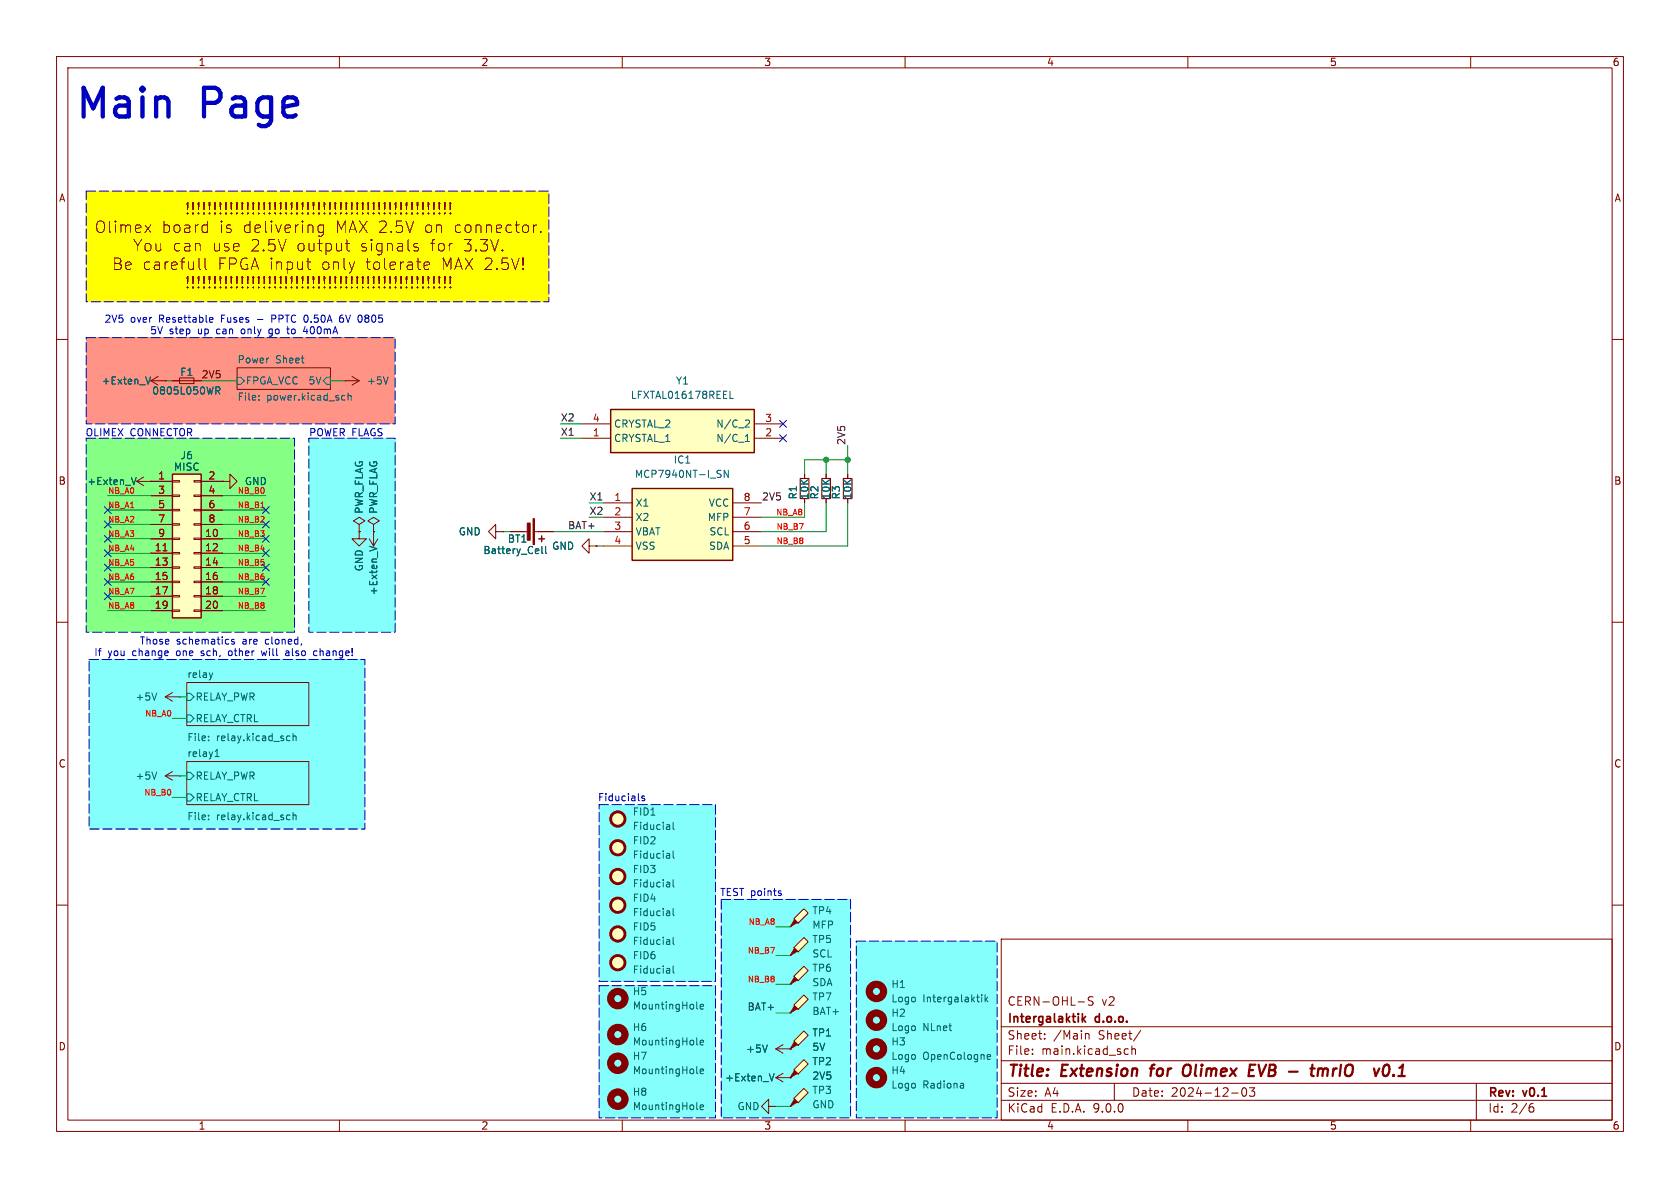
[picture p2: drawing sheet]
<svg xmlns="http://www.w3.org/2000/svg" width="297mm" height="210mm" viewBox="0 0 297 210" stroke-linecap="round" stroke-linejoin="round" font-family="sans-serif">
<g fill="none" stroke="#840000" stroke-width=".18">
<path d="M10 10h277v190h-277zM12 12h273v186h-273zM60 10v2M110 10v2M160 10v2M210 10v2M260 10v2M10 60h2M41.9 65h16.5v3.8h-16.5zM285 60h2M10 110h2M285 110h2"/>
<path d="M33 134.6h21.6v7.6h-21.6zM33 120.7h21.6v7.6h-21.6zM10 160h2M177 166h108v32h-108zM190.6 177.1h1.1M193.2 176.3l-.5-.1-.2 .1v.5l.6 .3 .1 .3-.2 .3-.6-.1M285 160h2M60 198v2M110 198v2M160 198v2M177 194.5h108M177 191.5h108"/>
<path d="M177 187.5h108M177 181.5h108M182.5 186.3v.1M182.5 185.5v.1M184.7 183.6v.1M184.7 182.8v.1M191.9 182.8l.2-.1 .4 .1v.9M197 191.5v3M199 185.4l.5 .1M199.5 186.3l-.5 .1M200.1 185.5l.2-.1 .4 .1v.9M200.1 184.9v1.5"/>
<path d="M201.7 182.1l-1.3 2M210 198v2M217.7 193.2h1.2M219.7 192.4l.2-.1a.81 .81 0 0 1 .6 .6 .81 .81 0 0 1-.3 .8l-.2 .1a.81 .81 0 0 1-.3-1.4zM220.9 192.3h.9l-.5 .6 .4 .1v.7l-.2 .1h-.4l-.2-.1M260 198v2M261 191.5v6.5M270.6 195.7h.4l.2 .3-.1 .5-.5 .1M271 195.1l-.4 .1"/>
</g>
<g fill="none" stroke="#840000" stroke-width=".4">
<path d="M203.3 188.9h.7M203.6 188.5l-.2 1.7M209.1 189.9l.2 .2a.71 .71 0 0 0 1-.2M210.1 188.2a.77 .77 0 0 0-.9 .7M220.7 190.2h1M220.9 189.2h.6M221 188.2h.9M231.7 188.9h.7M232 188.2l-.2 1.7M233.1 189.1a.49 .49 0 0 1 .8 .1M233.1 188.9l-.2 1.3M233.9 189.2a.5 .5 0 0 1 .8-.2l-.1 1.2"/>
<path d="M233.9 189.2l-.1 1M244.8 188.4a.46 .46 0 0 1 .4-.2 .46 .46 0 0 1 .4 .4 1.15 1.15 0 0 1-.8 1.6l-.2-.1a1.54 1.54 0 0 1 .2-1.7zM246.4 190l.1 .1-.2 .1M246.4 190l-.1 .1v.1M246.4 190l-.1 .2M247.2 190.2h1.1M247.4 188.8l.6-.6-.2 2"/>
</g>
<path d="M191.3 179.2v1.5M191.9 179.7l-.6 .6M191.5 180.1l.4 .6" fill="none" stroke="#840000" stroke-width=".3"/>
<path d="M15.2 59.7h54.6v15.2h-54.6z" fill="#ff9385"/>
<path d="M15.2 33.8h81.8v19.5h-81.8z" fill="#ff0"/>
<g fill="#85fffb">
<path d="M105.9 142.2h20.6v31.3h-20.6z"/>
<path d="M127.5 159h22.9v38.6h-22.9z"/>
<path d="M151.4 166.4h24.9v31.2h-24.9z"/>
</g>
<path d="M15.2 77.5h36.9v34.3h-36.9z" fill="#86ff85"/>
<g fill="#85fffb">
<path d="M105.9 174.2h20.6v23.4h-20.6z"/>
<path d="M54.6 77.5h15.2v34.3h-15.2z"/>
<path d="M15.7 116.6h48.8v30h-48.8z"/>
</g>
<path d="M41.9 65h16.5v3.8h-16.5zM33 134.6h21.6v7.6h-21.6zM33 120.7h21.6v7.6h-21.6z" fill="none" stroke="#840000" stroke-width=".18"/>
<g fill="none" stroke="#006464" stroke-width=".18">
<path d="M41.9 66.7h.6l.7 .6-.7 .6h-.6zM45.8 70.6v.1M45.8 70v.1M57.8 66.7h.6v1.2h-.6l-.7-.6zM60.6 69.9l.4 .1M61 70.7h-.4M61.5 70l.2-.1 .3 .1 .1 .7M61.5 69.5v1.2M37.6 118.9l-.3 .9M33 136.5h.7l.6 .7-.6 .6h-.7zM33 122.6h.7l.6 .6-.6 .6h-.7zM33 126.4h.7l.6 .6-.6 .6h-.7z"/>
<path d="M36.9 130.2v.1M36.9 130.8v.1M38 133.7h.7M38 132.8l.4-.3v1.2M50.9 130.1l.4 .1M51.3 130.9h-.4M51.8 129.7v1.2M51.8 130.2l.2-.1 .3 .1 .1 .7M33 140.3h.7l.6 .7-.6 .6h-.7zM36.9 144.8v.1M36.9 144.1v.1M50.9 144.1h.4"/>
<path d="M51.3 144.8l-.4 .1M51.8 144.2l.2-.1h.3l.1 .8M51.8 143.6v1.3"/>
</g>
<path d="M140.3 172.6l1.8-1.8 .8 .8-1.8 1.8z" fill="#ffffc2"/>
<path d="M140.5 172.7l.5 .5-1.3 .8z" fill="#840000" stroke="#840000" stroke-width=".18"/>
<path d="M139.7 174h.1M140.3 172.6l1.8-1.8 .8 .8-1.8 1.8z" fill="none" stroke="#840000" stroke-width=".18"/>
<path d="M140.3 162.4l1.8-1.7 .8 .7-1.8 1.8z" fill="#ffffc2"/>
<path d="M140.5 162.6l.5 .5-1.3 .7z" fill="#840000" stroke="#840000" stroke-width=".18"/>
<g fill="none" stroke="#840000" stroke-width=".18">
<path d="M26.7 67.3h2.5M26.7 67.3l1.2 .8M27.9 66.5l-1.2 .8M29.2 67.3h.1M30.5 67.3h5.1M31.7 66.8h2.6v1h-2.6zM61 67.3h.1M61 67.3h2.5M62.2 66.5l1.3 .8M63.5 67.3l-1.3 .8M142.2 83.8v.8M142.2 88.1v.8"/>
<path d="M146 83.8v.8M146 88.1v.8M149.9 83.8v.8M149.9 88.1v.8M139.7 163.8h.1M140.3 162.4l1.8-1.7 .8 .7-1.8 1.8z"/>
</g>
<path d="M141.5 84.6h1.5v3.5h-1.5zM145.3 84.6h1.5v3.5h-1.5zM149.1 84.6h1.5v3.5h-1.5z" fill="none" stroke="#840000" stroke-width=".2"/>
<circle cx="109.2" cy="144.8" r="1.27" fill="#ffffc2" stroke="#ffffc2" stroke-width=".18"/>
<circle cx="109.2" cy="144.8" r="1.27" fill="none" stroke="#840000" stroke-width=".51"/>
<path d="M25.8 66.6l.4 1.3 .4-1.3M38.2 68.4h.4l.3 .2-.1 .4-.6 .1M38.5 69.1l.4 .6M68.6 66.6l-.4 1.3M118.3 145.8l.1 .8M118.4 146.6h-.1M118.4 146.1h-.1M119 145.4v1l.2 .2" fill="none" stroke="#006464" stroke-width=".18"/>
<path d="M140.3 167.5l1.8-1.8 .8 .8-1.8 1.8z" fill="#ffffc2"/>
<path d="M140.5 167.6l.5 .5-1.3 .8z" fill="#840000" stroke="#840000" stroke-width=".18"/>
<path d="M139.7 168.9h.1M140.3 167.5l1.8-1.8 .8 .8-1.8 1.8z" fill="none" stroke="#840000" stroke-width=".18"/>
<path d="M140.3 177.7l1.8-1.8 .8 .8-1.8 1.7z" fill="#ffffc2"/>
<path d="M140.5 177.8l.5 .5-1.3 .8z" fill="#840000" stroke="#840000" stroke-width=".18"/>
<path d="M39.4 85.1h1.2v-1.3l1.3 1.3-1.3 1.3v-1.3M39.4 85.1h.1M139.7 179.1h.1M140.3 177.7l1.8-1.8 .8 .8-1.8 1.7z" fill="none" stroke="#840000" stroke-width=".18"/>
<g fill="#ffffc2" stroke="#ffffc2" stroke-width=".18">
<circle cx="109.2" cy="154.9" r="1.27"/>
<circle cx="109.2" cy="149.9" r="1.27"/>
</g>
<g fill="none" stroke="#840000" stroke-width=".51">
<circle cx="109.2" cy="149.9" r="1.27"/>
<circle cx="109.2" cy="154.9" r="1.27"/>
</g>
<path d="M118.3 150.9l.1 .8M118.3 156l.1 .8M118.4 156.7l-.1 .1M118.4 156.2l-.1 .1M118.4 151.6l-.1 .1M118.4 151.2h-.1M119 155.5v1.1l.2 .2M119 150.4v1.1l.2 .2" fill="none" stroke="#006464" stroke-width=".18"/>
<path d="M107.9 72.4h25.4v7.6h-25.4z" fill="#ffffc2"/>
<path d="M107.9 72.4h25.4v7.6h-25.4z" fill="none" stroke="#840000" stroke-width=".25"/>
<path d="M102.9 74.9h5M102.9 77.5h5M133.3 74.9h5.1M133.3 77.5h5.1" fill="none" stroke="#840000" stroke-width=".18"/>
<path d="M129.1 69.2v1.2h.6M131.8 78h.7M131.8 77.1l.3-.3v1.2M132 74.2l.4 .1 .1 .3-.8 .9h.8" fill="none" stroke="#006464" stroke-width=".18"/>
<path d="M111.8 86.4h17.7v12.7h-17.7z" fill="#ffffc2"/>
<path d="M111.8 86.4h17.7v12.7h-17.7z" fill="none" stroke="#840000" stroke-width=".25"/>
<path d="M106.7 88.9h5.1M106.7 91.4h5.1M106.7 94h5.1M106.7 96.5h5.1M129.5 88.9h5.1M129.5 91.4h5.1M129.5 94h5.1M129.5 96.5h5.1M135.9 195.6v-1.3l-1.3 1.3 1.3 1.3v-1.3h1.3M137.2 195.6h.1" fill="none" stroke="#840000" stroke-width=".18"/>
<path d="M127.3 83.1l.2 .1M127.4 83.9l.1 .1-.1 .3M128.8 83.1v1.3l-.8-1.3v1.3M118.3 171.2l.1 .8M118.4 172h-.1M118.4 171.5h-.1M119 170.8v1l.2 .2M170.3 191.6l.1 .7M170.4 192.3h-.2M170.4 191.8l-.2 .1" fill="none" stroke="#006464" stroke-width=".18"/>
<circle cx="109.2" cy="170.2" r="1.27" fill="#ffffc2" stroke="#ffffc2" stroke-width=".18"/>
<circle cx="109.2" cy="170.2" r="1.27" fill="none" stroke="#840000" stroke-width=".51"/>
<g fill="none" stroke="#840000" stroke-width="1.3">
<circle cx="154.9" cy="190.5" r="1.27"/>
<circle cx="154.9" cy="180.3" r="1.27"/>
</g>
<path d="M30.5 83.8h5.1v25.4h-5.1z" fill="#ffffc2"/>
<path d="M30.5 83.8h5.1v25.4h-5.1zM95.2 95.3h1.1M95.8 94.7v1.1" fill="none" stroke="#840000" stroke-width=".25"/>
<g fill="none" stroke="#840000" stroke-width=".18">
<path d="M24.1 85.1h6.4M24.1 85.1l1.3 .8M25.4 84.3l-1.3 .8M26.7 85.1h.1M26.7 87.6h3.8M26.7 90.2h3.8M26.7 92.7h3.8M26.7 95.3h3.8M26.7 97.8h3.8M30.5 85h1.2v.2h-1.2zM30.5 87.5h1.2v.3h-1.2zM30.5 90h1.2v.3h-1.2z"/>
<path d="M30.5 92.6h1.2v.2h-1.2zM30.5 95.1h1.2v.3h-1.2zM30.5 97.7h1.2v.2h-1.2zM34.3 85h1.3v.2h-1.3zM34.3 87.5h1.3v.3h-1.3zM34.3 90h1.3v.3h-1.3zM34.3 92.6h1.3v.2h-1.3zM34.3 95.1h1.3v.3h-1.3zM34.3 97.7h1.3v.2h-1.3zM35.6 85.1h3.8M35.6 87.6h3.8M35.6 90.2h3.8"/>
<path d="M35.6 92.7h3.8M35.6 95.3h3.8M35.6 97.8h3.8M63.5 92.7l1-.6-1-.7-1 .7 1 .6v1.3M63.5 94h.1M66 92.7l1.1-.6-1.1-.7-1 .7 1 .6v1.3M66 94h.1M87.6 94v-1.3l-1.2 1.3 1.2 1.3v-1.3h1.3M88.9 94h.1M90.2 94h3.3M94.5 94h3.3M104.1 96.5v-1.2l-1.2 1.2 1.2 1.3v-1.3h1.3"/>
<path d="M105.4 96.5h.1M26.7 100.3h3.8M26.7 102.9h3.8M26.7 105.4h3.8M26.7 108h3.8M30.5 100.2h1.2v.3h-1.2zM30.5 102.7h1.2v.3h-1.2zM30.5 105.3h1.2v.2h-1.2zM30.5 107.8h1.2v.3h-1.2zM34.3 100.2h1.3v.3h-1.3zM34.3 102.7h1.3v.3h-1.3zM34.3 105.3h1.3v.2h-1.3z"/>
<path d="M34.3 107.8h1.3v.3h-1.3zM35.6 100.3h3.8M35.6 102.9h3.8M35.6 105.4h3.8M35.6 108h3.8M29.2 137.2l1.3 .7M29.2 137.2h2.5M29.2 123.2l1.3 .8M29.2 123.2h2.5M30.5 136.4l-1.3 .8M30.5 122.4l-1.3 .8M31.7 137.2h.1"/>
<path d="M31.7 123.2h.1"/>
</g>
<path d="M28.8 97.4h.7" fill="none" stroke="#a90000" stroke-width=".18"/>
<g fill="none" stroke="#006464" stroke-width=".18">
<path d="M23.2 84.4l.5 1.3 .4-1.3M95.8 96.6v1.1l.2 .2M96.5 96.6v1.1l.1 .2M27.7 136.5l-.4 1.2M27.7 122.5l-.4 1.3M118.3 161.1l.1 .8M118.4 161.8l-.1 .1M118.4 161.3l-.1 .1M119 160.6v1.1l.2 .2M173.6 175.8v.2M173.6 176.3v.8M174.2 175.8v1.3"/>
<path d="M174.3 176.6l.3 .5M174.6 176.3l-.4 .4M174.6 187.2h.5M174.6 186.5l.3-.1 .2 .3-.6 .1"/>
</g>
<g fill="#840000" stroke="#840000" stroke-width=".18">
<path d="M94.2 91.7h.3v4.6h-.3z"/>
<path d="M93.2 92.5h.5v3h-.5z"/>
</g>
<circle cx="109.2" cy="160" r="1.27" fill="#ffffc2" stroke="#ffffc2" stroke-width=".18"/>
<circle cx="109.2" cy="160" r="1.27" fill="none" stroke="#840000" stroke-width=".51"/>
<g fill="none" stroke="#840000" stroke-width="1.3">
<circle cx="154.9" cy="175.3" r="1.27"/>
<circle cx="154.9" cy="185.4" r="1.27"/>
</g>
<path d="M140.3 189.1l1.8-1.8 .8 .8-1.8 1.8z" fill="#ffffc2"/>
<path d="M140.5 189.2l.5 .5-1.3 .8z" fill="#840000" stroke="#840000" stroke-width=".18"/>
<path d="M137.2 185.4l1.2 .8M137.2 185.4h2.5M137.2 190.5l1.2 .8M137.2 190.5h2.5M138.4 184.7l-1.2 .7M138.4 189.7l-1.2 .8M139.7 190.5h.1M139.7 185.4h.1M140.3 189.1l1.8-1.8 .8 .8-1.8 1.8z" fill="none" stroke="#840000" stroke-width=".18"/>
<path d="M135.7 184.7l-.5 1.3M136 189.8l.4 1.3 .5-1.3" fill="none" stroke="#006464" stroke-width=".18"/>
<path d="M140.3 194.2l1.8-1.8 .8 .8-1.8 1.7z" fill="#ffffc2"/>
<path d="M140.5 194.3l.5 .5-1.3 .8z" fill="#840000" stroke="#840000" stroke-width=".18"/>
<path d="M139.7 195.6h.1M140.3 194.2l1.8-1.8 .8 .8-1.8 1.7z" fill="none" stroke="#840000" stroke-width=".18"/>
<path d="M140.3 184l1.8-1.8 .8 .8-1.8 1.8z" fill="#ffffc2"/>
<path d="M140.5 184.2l.5 .5-1.3 .7z" fill="#840000" stroke="#840000" stroke-width=".18"/>
<g fill="none" stroke="#840000" stroke-width=".18">
<path d="M25.6 39.7l1.1 1.4M26.7 39.7l-1.1 1.4M36.5 39.7l.1 .1M36.6 39.1v2M57.2 39.7v1.7a.55 .55 0 0 1-.9 .3M57.2 39.8l-.6-.1-.4 .4v.6l.2 .3 .2 .1 .6-.1M71.9 37.6l.1 .1-.1 .1M71.9 35.8l.1 .1-.1 1.2M72.8 37.6l.1 .1-.1 .1M72.8 37.6l-.1 .1 .1 .1M72.8 35.8v1.3M72.8 37.6v.2"/>
<path d="M72.8 35.8l-.1 .1 .1 1.2M72.8 35.8l.1 .1-.1 1.2M73.8 37.6l.1 .1-.1 .1M73.8 37.6l-.1 .1 .1 .1M73.8 35.8v1.3M73.8 37.6v.2M73.8 35.8l-.1 .1 .1 1.2M73.8 35.8l.1 .1-.1 1.2M74.8 37.6l.1 .1-.1 .1M74.8 37.6l-.1 .1 .1 .1M74.8 35.8v1.3M74.8 37.6v.2"/>
<path d="M74.8 35.8l-.1 .1 .1 1.2M74.8 35.8l.1 .1-.1 1.2M75.7 37.6l.1 .1-.1 .1M75.7 37.6l-.1 .1 .1 .1M75.7 35.8v1.3M75.7 37.6v.2M75.7 35.8l-.1 .1 .1 1.2M75.7 35.8l.1 .1-.1 1.2M76.7 37.6l.1 .1-.1 .1M76.7 37.6l-.1 .1 .1 .1M76.7 35.8v1.3M76.7 37.6v.2"/>
<path d="M76.7 35.8l-.1 .1 .1 1.2M76.7 35.8l.1 .1-.1 1.2M77.7 37.6l.1 .1-.1 .1M77.7 37.6l-.1 .1 .1 .1M77.7 35.8v1.3M77.7 37.6v.2M77.7 35.8l-.1 .1 .1 1.2M77.7 35.8l.1 .1-.1 1.2M78.6 37.6l.1 .1-.1 .1M78.6 37.6l-.1 .1 .1 .1M78.6 35.8v1.3M78.6 37.6v.2"/>
<path d="M78.6 35.8l-.1 .1 .1 1.2M78.6 35.8l.1 .1-.1 1.2M79.6 37.6l.1 .1-.1 .1M79.6 37.6l-.1 .1 .1 .1M79.6 35.8v1.3M79.6 37.6v.2M79.6 35.8l-.1 .1 .1 1.2M79.6 35.8l.1 .1-.1 1.2M94.9 39.7a.52 .52 0 0 0-.6 .4M35.2 45.6v1.8l.3 .2M36.3 45.6v1.8l.3 .2M36.6 41l-.1 .1"/>
<path d="M54.2 46.3h.7M54.5 47.5l.4 .1M61 43h.8M61.3 42.3v1.8l.1 .2 .4 .1M71.9 50.7l.1 .1-.1 .1M72 49l-.1 1.1M72.7 49l.1 1.1M72.8 48.9v1.2M72.8 50.7v.2M72.8 50.7l.1 .1-.1 .1M72.8 50.7l-.1 .1 .1 .1M72.9 49l-.1 1.1"/>
<path d="M73.4 43l.5 .1M73.4 43.7l.5 .1 .1 .3-.3 .3h-.4M73.7 49l.1 1.1M73.8 48.9v1.2M73.8 50.7v.2M73.8 50.7l.1 .1-.1 .1M73.8 50.7l-.1 .1 .1 .1M73.9 49l-.1 1.1M74.7 49l.1 1.1M74.8 48.9v1.2M74.8 50.7v.2M74.8 50.7l.1 .1-.1 .1"/>
<path d="M74.8 50.7l-.1 .1 .1 .1M74.9 49l-.1 1.1M75 46.6l.3-.3h.3l.3 .3v.2l-.9 .2M75 47.4l.3 .2 .5-.1M75.7 48.9v1.2M75.7 50.7v.2M75.7 50.7l.1 .1-.1 .1M75.7 50.7l-.1 .1 .1 .1M75.7 48.9l-.1 .1 .1 1.1M75.7 48.9l.1 .1-.1 1.1M76.7 48.9v1.2M76.7 50.7v.2"/>
<path d="M76.7 50.7l.1 .1-.1 .1M76.7 50.7l-.1 .1 .1 .1M76.7 48.9l-.1 .1 .1 1.1M76.7 48.9l.1 .1-.1 1.1M77.6 49l.1 1.1M77.7 48.9v1.2M77.7 50.7v.2M77.7 50.7l.1 .1-.1 .1M77.7 50.7l-.1 .1 .1 .1M77.8 49l-.1 1.1M78.5 49l.1 1.1M78.6 48.9v1.2"/>
<path d="M78.6 50.7v.2M78.6 50.7l.1 .1-.1 .1M78.6 50.7l-.1 .1 .1 .1M78.7 49l-.1 1.1M79.5 49l.1 1.1M79.6 48.9v1.2M79.6 50.7v.2M79.6 50.7l.1 .1-.1 .1M79.6 50.7l-.1 .1 .1 .1M79.7 49l-.1 1.1M95.6 40.9l.1 .1-.1 .1M95.6 40.9l-.1 .1 .1 .1"/>
<path d="M95.6 40.9v.2M29.2 67.3h.1M30.5 67.3h1.2M34.3 67.3h1.3M26.7 85.1h.1M26.7 85.1h3.8M26.7 87.6h3.8M26.7 90.2h3.8M26.7 92.7h3.8M26.7 95.3h3.8M26.7 97.8h3.8M35.6 85.1h3.8"/>
<path d="M35.6 87.6h3.8M35.6 90.2h3.8M35.6 92.7h3.8M35.6 95.3h3.8M35.6 97.8h3.8M39.4 85.1h.1M63.5 94v1.3h1.3l-1.3 1.2-1.3-1.2h1.3M63.5 94h.1M65.3 95.3l.7 1.2M66 94h.1M66 94v2.5M66.8 95.3l-.8 1.2"/>
<path d="M88.9 94h.1M90.2 94h2.5M95.2 94h2.6M105.4 96.5h.1M142.2 83.8v.8M142.2 88.1v.8M146 83.8v.8M146 88.1v.8M149.9 83.8v.8M149.9 88.1v.8M26.7 100.3h3.8M26.7 102.9h3.8"/>
<path d="M26.7 105.4h3.8M26.7 108h3.8M35.6 100.3h3.8M35.6 102.9h3.8M35.6 105.4h3.8M35.6 108h3.8M139.7 185.4h.1M139.7 190.5h.1M140.3 184l1.8-1.8 .8 .8-1.8 1.8z"/>
</g>
<g fill="none" stroke="#840000" stroke-width="1.3">
<circle cx="109.2" cy="176.5" r="1.27"/>
<circle cx="109.2" cy="188" r="1.27"/>
<circle cx="109.2" cy="194.3" r="1.27"/>
<circle cx="109.2" cy="182.9" r="1.27"/>
</g>
<g fill="none" stroke="#006464" stroke-width=".18">
<path d="M25.8 66.6l.4 1.3 .4-1.3M38.2 68.4h.4l.3 .2-.1 .4-.6 .1M38.5 69.1l.4 .6M23.2 84.4l.5 1.3 .4-1.3M65.3 96.6l1.3 .4-1.3 .4M95.8 96.6v1.1l.2 .2M96.5 96.6v1.1l.1 .2M118.3 166.2l.1 .7M118.4 166.9h-.1M118.4 166.4l-.1 .1M119 165.7v1.1l.2 .1M123.2 178.2l.2 .2"/>
<path d="M123.8 178l.6-.2-.1-.2-.3-.1-.2 .2v.6h.5M123.2 196l.2 .2M123.2 184.5l.2 .2M123.2 189.6l.2 .2M123.8 195.7l.6-.1-.1-.2-.3-.1-.2 .2v.6h.5M123.8 184.3l.6-.1-.1-.3h-.3l-.2 .2v.6h.5M123.8 189.4l.6-.1-.1-.3h-.3l-.2 .1v.6h.5M135.7 184.7l-.5 1.3M136 189.8l.4 1.3 .5-1.3"/>
</g>
<circle cx="109.2" cy="165.1" r="1.27" fill="#ffffc2" stroke="#ffffc2" stroke-width=".18"/>
<circle cx="109.2" cy="165.1" r="1.27" fill="none" stroke="#840000" stroke-width=".51"/>
<path d="M46.1 89.8h.6" fill="none" stroke="#ff0600" stroke-width=".18"/>
<g fill="none" stroke="#009600" stroke-width=".18">
<path d="M29.2 67.3h1.3M35.6 67.3h6.3M58.4 67.3h2.6M99.1 74.9h3.8M99.1 77.5h3.8M149.9 78.7v5.1M19 87.6h7.7M19 90.2h7.7M19 97.8h7.7M19 95.3h7.7M19 92.7h7.7M39.4 87.6h7.6"/>
<path d="M39.4 90.2h7.6M39.4 97.8h7.6M39.4 95.3h7.6M39.4 92.7h7.6M88.9 94h1.3M97.8 94h8.9M104.1 88.9h2.6M105.4 96.5h1.3M142.2 88.9v2.5h-7.6M146 88.9v5.1h-11.4M146 81.3v2.5M149.9 81.3h-7.7v2.5"/>
<path d="M149.9 88.9v7.6h-15.3M19 105.4h7.7M19 100.3h7.7M19 102.9h7.7M19 108h7.7M39.4 105.4h7.6M39.4 100.3h7.6M39.4 102.9h7.6M39.4 108h7.6M30.5 127h2.5M31.7 123.2h1.3M31.7 137.2h1.3"/>
<path d="M30.5 141h2.5M137.2 168.9h2.5M137.2 179.1h2.5M137.2 163.8h2.5M137.2 174h2.5M137.2 195.6h2.5"/>
</g>
<g fill="none" stroke="#000084" stroke-width=".18">
<path d="M137.8 74.3l1.2 1.2M137.8 76.9l1.2 1.2M139 74.3l-1.2 1.2M139 76.9l-1.2 1.2M18.4 92.1l1.3 1.2M18.4 89.6l1.3 1.2M18.4 99.7l1.3 1.2M18.4 94.6l1.3 1.3M18.4 97.2l1.3 1.2M19.7 92.1l-1.3 1.2M19.7 89.6l-1.3 1.2M19.7 99.7l-1.3 1.2"/>
<path d="M19.7 94.6l-1.3 1.3M19.7 97.2l-1.3 1.2M46.4 94.6l1.2 1.3M46.4 97.2l1.2 1.2M46.4 92.1l1.2 1.2M46.4 99.7l1.2 1.2M46.4 89.6l1.2 1.2M47.6 94.6l-1.2 1.3M47.6 97.2l-1.2 1.2M47.6 92.1l-1.2 1.2M47.6 99.7l-1.2 1.2M47.6 89.6l-1.2 1.2"/>
<path d="M18.4 104.8l1.3 1.2M18.4 102.3l1.3 1.2M19.7 104.8l-1.3 1.2M19.7 102.3l-1.3 1.2M46.4 102.3l1.2 1.2M47.6 102.3l-1.2 1.2"/>
</g>
<g fill="none" stroke="#0000c2" stroke-width=".18">
<path d="M37.1 56.9h.5M37.1 56.2l.4-.1 .1 .3-.6 .1M47.6 59.4h.1M47.8 58.2l-.3 .2v.4l.3 .2M48 56.4h.5M48.5 55.7h-.5v1.3M50.7 58.2h.5M50.9 57.7v1.1l.3 .2M53.9 57.7l-.3 .9h.8M60.6 55.7l-.3 .1a.86 .86 0 0 0 0 1.2l.3-.1M60.6 56.2h-.3l-.3 .2M63.8 55.8l.2 .4-.2 .7"/>
<path d="M40.5 115.1l-.1 .2 .1 .5M41.4 113.1l-.3-.1-.2 .2 .1 .2 .4 .1v.3h-.5M46.2 115.1l.2 .8 .3-.6M50.5 115.1h.5M51.1 115.4h-.4l-.2 .2 .2 .3 .4-.1M56 115.1h-.3l-.3 .2 .2 .5h.4M113.9 140.8l-.3-.1-.1 .2v.2l.4 .1v.3h-.4M137.8 157.9l.3 .1v.1l-.1 .2h-.3M137.8 157.5h.3"/>
</g>
<path d="M15.2 33.8h81.8v19.5h-81.8zM15.2 59.7h54.6v15.2h-54.6zM15.2 77.5h36.9v34.3h-36.9zM54.6 77.5h15.2v34.3h-15.2zM15.7 116.6h48.8v30h-48.8zM105.9 142.2h20.6v31.3h-20.6zM127.5 159h22.9v38.6h-22.9zM105.9 174.2h20.6v23.4h-20.6zM151.4 166.4h24.9v31.2h-24.9z" fill="none" stroke="#0000c2" stroke-width=".18" stroke-dasharray="1.7 .6"/>
<path d="M28.8 97.4h.7" fill="none" stroke="#a90000" stroke-width=".18"/>
<g fill="#009600" stroke="#009600" stroke-width=".18">
<circle cx="149.9" cy="81.3" r=".46"/>
<circle cx="146" cy="81.3" r=".46"/>
</g>
<g font-size="7.1" fill="#0000c2">
<text x="12.9" y="22">Main</text>
<text x="35.5" y="22">Page</text>
</g>
<g font-size="2.8" fill="#840000">
<text x="16.7" y="41.4">Olimex</text>
<text x="28.5" y="41.4">board</text>
<text x="32.7" y="38.1">!!!!!!!!!!!!!!!!!!!!!!!!!!!!!!!!!!!!!!!!!!!!!!!!!</text>
<text x="38.8" y="41.4">is</text>
<text x="43" y="41.4">delivering</text>
<text x="59.4" y="41.4">MAX 2.5V</text>
<text x="75.1" y="41.4">on</text>
<text x="80.4" y="41.4">connector.</text>
<text x="19.8" y="48">Be carefull</text>
<text x="23.5" y="44.7">You</text>
<text x="30.5" y="44.7">can</text>
<text x="37.5" y="44.7">use</text>
<text x="38.5" y="48">FPGA input</text>
<text x="44.3" y="44.7">2.5V</text>
<text x="52.5" y="44.7">output</text>
<text x="56.9" y="48">only</text>
<text x="63.8" y="44.7">signals</text>
<text x="64.7" y="48">tolerate</text>
<text x="76.2" y="44.7">for</text>
<text x="78.1" y="48">MAX 2.5V!</text>
<text x="82.1" y="44.7">3.3V.</text>
<text x="32.7" y="51.2">!!!!!!!!!!!!!!!!!!!!!!!!!!!!!!!!!!!!!!!!!!!!!!!!!</text>
<text x="178" y="190.9">Title:</text>
<text x="187.7" y="190.9">Extension</text>
<text x="204.3" y="190.9">for</text>
<text x="210.8" y="190.9">Olimex</text>
<text x="223.2" y="190.9">EVB</text>
<text x="231" y="190.9">-</text>
<text x="235.8" y="190.9">tmrIO</text>
</g>
<g font-size="2.1" fill="#840000">
<text x="178" y="178">CERN-OHL-S</text>
<text x="194.7" y="178">v2</text>
<text x="178" y="184">Sheet:</text>
<text x="178" y="181.2">Intergalaktik</text>
<text x="186.2" y="184">/Main</text>
<text x="193.7" y="181.2">d.o.o.</text>
<text x="194.2" y="184">Sheet/</text>
<text x="178" y="186.7">File:</text>
<text x="184.1" y="186.7">main.kicad_sch</text>
<text x="178" y="196.9">KiCad</text>
<text x="178" y="194.1">Size:</text>
<text x="184.7" y="194.1">A4</text>
<text x="185.7" y="196.9">E.D.A.</text>
<text x="193.3" y="196.9">9.0.0</text>
<text x="200" y="194.1">Date:</text>
<text x="207" y="194.1">2024-12-03</text>
<text x="263" y="194.3">Rev:</text>
<text x="263" y="196.9">Id:</text>
<text x="267.1" y="196.9">2/6</text>
<text x="269.4" y="194.3">v0.1</text>
</g>
<g font-size="1.8" fill="#840000">
<text x="35" y="11.9">1</text>
<text x="85" y="11.9">2</text>
<text x="135" y="11.9">3</text>
<text x="185" y="11.9">4</text>
<text x="235" y="11.9">5</text>
<text x="285" y="11.9">6</text>
<text x="10.3" y="35.9">A</text>
<text x="285.3" y="35.9">A</text>
<text x="10.3" y="85.9">B</text>
<text x="285.3" y="85.9">B</text>
<text x="10.3" y="135.9">C</text>
<text x="285.3" y="135.9">C</text>
<text x="10.3" y="185.9">D</text>
<text x="285.3" y="185.9">D</text>
<text x="35" y="199.9">1</text>
<text x="85" y="199.9">2</text>
<text x="135" y="199.9">3</text>
<text x="185" y="199.9">4</text>
<text x="235" y="199.9">5</text>
<text x="285" y="199.9">6</text>
</g>
<g font-size="1.8" fill="#0000c2">
<text x="18.4" y="57.2">2V5</text>
<text x="23.1" y="57.2">over</text>
<text x="26.4" y="59.3">5V</text>
<text x="28.2" y="57.2">Resettable</text>
<text x="29.9" y="59.3">step</text>
<text x="35.1" y="59.3">up</text>
<text x="38.5" y="59.3">can</text>
<text x="39.4" y="57.2">Fuses</text>
<text x="43.1" y="59.3">only</text>
<text x="45.9" y="57.2">-</text>
<text x="48.2" y="59.3">go</text>
<text x="48.7" y="57.2">PPTC 0.50A</text>
<text x="51.7" y="59.3">to</text>
<text x="54.7" y="59.3">400mA</text>
<text x="61.1" y="57.2">6V</text>
<text x="64.6" y="57.2">0805</text>
<text x="15" y="77.3">OLIMEX</text>
<text x="23" y="77.3">CONNECTOR</text>
<text x="54.6" y="77.3">POWER FLAGS</text>
<text x="16.6" y="116.2">If</text>
<text x="19.1" y="116.2">you</text>
<text x="23.5" y="116.2">change</text>
<text x="24.6" y="114.1">Those</text>
<text x="31.2" y="114.1">schematics</text>
<text x="31.5" y="116.2">one</text>
<text x="36" y="116.2">sch,</text>
<text x="41.1" y="116.2">other</text>
<text x="43" y="114.1">are</text>
<text x="47.1" y="116.2">will</text>
<text x="47.2" y="114.1">cloned,</text>
<text x="51.6" y="116.2">also</text>
<text x="56.7" y="116.2">change!</text>
<text x="105.6" y="141.8">Fiducials</text>
<text x="127.2" y="158.6">TEST points</text>
</g>
<g font-size="1.8" fill="#006464">
<text x="41.9" y="64.3">Power</text>
<text x="48.7" y="64.3">Sheet</text>
<text x="17.9" y="68.2">+Exten_V</text>
<text x="26.8" y="70">0805L050WR</text>
<text x="31.8" y="66.6">F1</text>
<text x="41.9" y="71.1">File:</text>
<text x="43.4" y="68.2">FPGA_VCC</text>
<text x="47.1" y="71.1">power.kicad_sch</text>
<text x="54.5" y="68.2">5V</text>
<text x="64.8" y="68.2">+5V</text>
<text x="111.4" y="70.7">LFXTAL016178REEL</text>
<text x="119.4" y="68.2">Y1</text>
<text x="108.5" y="75.8">CRYSTAL_2</text>
<text x="126.5" y="75.8">N/C_2</text>
<text x="30.7" y="83.4">MISC</text>
<text x="31.8" y="81.4">J6</text>
<text x="108.5" y="78.3">CRYSTAL_1</text>
<text x="119" y="82.1">IC1</text>
<text x="126.5" y="78.3">N/C_1</text>
<text x="15.3" y="86">+Exten_V</text>
<text x="43.2" y="86">GND</text>
<text x="112.1" y="84.7">MCP7940NT-I_SN</text>
<text x="112.3" y="89.8">X1</text>
<text x="125.2" y="89.8">VCC</text>
<text x="141.1" y="88.4" transform="rotate(-90 141.1 88.4)">R1</text>
<text x="143.1" y="88.4" transform="rotate(-90 143.1 88.4)">10K</text>
<text x="144.9" y="88.4" transform="rotate(-90 144.9 88.4)">R2</text>
<text x="146.9" y="88.4" transform="rotate(-90 146.9 88.4)">10K</text>
<text x="148.7" y="88.4" transform="rotate(-90 148.7 88.4)">R3</text>
<text x="150.7" y="88.4" transform="rotate(-90 150.7 88.4)">10K</text>
<text x="64.4" y="90.9" transform="rotate(-90 64.4 90.9)">PWR_FLAG</text>
<text x="66.9" y="90.9" transform="rotate(-90 66.9 90.9)">PWR_FLAG</text>
<text x="81" y="94.8">GND</text>
<text x="112.3" y="92.3">X2</text>
<text x="112.3" y="94.8">VBAT</text>
<text x="125" y="92.3">MFP</text>
<text x="125.3" y="94.8">SCL</text>
<text x="64.4" y="101.1" transform="rotate(-90 64.4 101.1)">GND</text>
<text x="85.4" y="98.1">Battery_Cell</text>
<text x="89.7" y="96.1">BT1</text>
<text x="97.5" y="97.4">GND</text>
<text x="112.3" y="97.4">VSS</text>
<text x="125.3" y="97.4">SDA</text>
<text x="66.9" y="105.3" transform="rotate(-90 66.9 105.3)">+Exten_V</text>
<text x="33" y="119.9">relay</text>
<text x="23.9" y="124.1">+5V</text>
<text x="34.5" y="124.1">RELAY_PWR</text>
<text x="33" y="131.3">File:</text>
<text x="34.5" y="127.9">RELAY_CTRL</text>
<text x="38.2" y="131.3">relay.kicad_sch</text>
<text x="33" y="133.9">relay1</text>
<text x="23.9" y="138">+5V</text>
<text x="34.5" y="138">RELAY_PWR</text>
<text x="34.5" y="141.8">RELAY_CTRL</text>
<text x="33" y="145.3">File:</text>
<text x="38.2" y="145.3">relay.kicad_sch</text>
<text x="111.8" y="144.4">FID1</text>
<text x="111.8" y="149.5">FID2</text>
<text x="111.8" y="146.9">Fiducial</text>
<text x="111.8" y="154.5">FID3</text>
<text x="111.8" y="152">Fiducial</text>
<text x="111.8" y="159.6">FID4</text>
<text x="111.8" y="157.1">Fiducial</text>
<text x="143.5" y="161.8">TP4</text>
<text x="111.8" y="164.7">FID5</text>
<text x="111.8" y="162.2">Fiducial</text>
<text x="111.8" y="167.2">Fiducial</text>
<text x="143.5" y="166.9">TP5</text>
<text x="143.5" y="164.4">MFP</text>
<text x="111.8" y="169.8">FID6</text>
<text x="111.8" y="172.3">Fiducial</text>
<text x="143.5" y="172">TP6</text>
<text x="143.5" y="169.5">SCL</text>
<text x="111.8" y="176.1">H5</text>
<text x="111.8" y="178.7">MountingHole</text>
<text x="143.5" y="174.5">SDA</text>
<text x="143.5" y="177.1">TP7</text>
<text x="143.5" y="179.6">BAT+</text>
<text x="157.5" y="177.4">Logo</text>
<text x="157.5" y="179.9">H2</text>
<text x="157.5" y="174.9">H1</text>
<text x="163.1" y="177.4">Intergalaktik</text>
<text x="111.8" y="182.5">H6</text>
<text x="111.8" y="185">MountingHole</text>
<text x="143.5" y="183.4">TP1</text>
<text x="143.5" y="186">5V</text>
<text x="157.5" y="182.5">Logo</text>
<text x="157.5" y="185">H3</text>
<text x="163.1" y="182.5">NLnet</text>
<text x="111.8" y="187.6">H7</text>
<text x="111.8" y="190.1">MountingHole</text>
<text x="128.1" y="191.4">+Exten_V</text>
<text x="131.8" y="186.3">+5V</text>
<text x="143.5" y="188.5">TP2</text>
<text x="143.5" y="191">2V5</text>
<text x="157.5" y="190.1">H4</text>
<text x="157.5" y="187.6">Logo</text>
<text x="163.1" y="187.6">OpenCologne</text>
<text x="111.8" y="193.9">H8</text>
<text x="111.8" y="196.4">MountingHole</text>
<text x="130.3" y="196.4">GND</text>
<text x="143.5" y="193.6">TP3</text>
<text x="143.5" y="196.1">GND</text>
<text x="157.5" y="192.6">Logo</text>
<text x="163.1" y="192.6">Radiona</text>
</g>
<g font-size="1.8" fill="#0f0f0f">
<text x="35.6" y="67">2V5</text>
<text x="99.1" y="74.6">X2</text>
<text x="99.1" y="77.1">X1</text>
<text x="149.5" y="78.7" transform="rotate(-90 149.5 78.7)">2V5</text>
<text x="104.1" y="88.6">X1</text>
<text x="134.6" y="88.6">2V5</text>
<text x="100.3" y="93.6">BAT+</text>
<text x="132.1" y="178.7">BAT+</text>
</g>
<g font-size="1.8" fill="#a90000">
<text x="104.7" y="74.7">4</text>
<text x="104.7" y="77.2">1</text>
<text x="135.2" y="74.7">3</text>
<text x="135.2" y="77.2">2</text>
<text x="27.9" y="84.8">1</text>
<text x="27.9" y="87.4">3</text>
<text x="27.9" y="89.9">5</text>
<text x="36.8" y="84.8">2</text>
<text x="36.8" y="87.4">4</text>
<text x="36.8" y="89.9">6</text>
<text x="108.5" y="88.6">1</text>
<text x="131.4" y="88.6">8</text>
<text x="27.9" y="92.5">7</text>
<text x="27.9" y="95">9</text>
<text x="36.2" y="95">10</text>
<text x="36.8" y="92.5">8</text>
<text x="108.5" y="91.2">2</text>
<text x="108.5" y="93.7">3</text>
<text x="131.4" y="91.2">7</text>
<text x="131.4" y="93.7">6</text>
<text x="27.3" y="97.5">11</text>
<text x="27.3" y="100.1">13</text>
<text x="36.2" y="97.5">12</text>
<text x="36.2" y="100.1">14</text>
<text x="108.5" y="96.3">4</text>
<text x="131.4" y="96.3">5</text>
<text x="27.3" y="102.6">15</text>
<text x="27.3" y="105.2">17</text>
<text x="27.3" y="107.7">19</text>
<text x="36.2" y="102.6">16</text>
<text x="36.2" y="105.2">18</text>
<text x="36.2" y="107.7">20</text>
</g>
<text font-size="1.8" fill="#009600" x="104.1" y="91.1">X2</text>
<g font-size="1.4" fill="#ff0600">
<text x="19" y="89.9">NB_A1</text>
<text x="19" y="87.4">NB_A0</text>
<text x="41.9" y="87.4">NB_B0</text>
<text x="41.9" y="89.9">NB_B1</text>
<text x="19" y="92.4">NB_A2</text>
<text x="19" y="95">NB_A3</text>
<text x="41.9" y="95">NB_B3</text>
<text x="41.9" y="92.4">NB_B2</text>
<text x="137.1" y="93.7">NB_B7</text>
<text x="137.2" y="91.2">NB_A8</text>
<text x="19" y="97.5">NB_A4</text>
<text x="19" y="100.1">NB_A5</text>
<text x="41.9" y="100.1">NB_B5</text>
<text x="41.9" y="97.5">NB_B4</text>
<text x="137.1" y="96.2">NB_B8</text>
<text x="19" y="102.6">NB_A6</text>
<text x="19" y="107.7">NB_A8</text>
<text x="19" y="105.1">NB_A7</text>
<text x="41.9" y="105.1">NB_B7</text>
<text x="41.9" y="102.6">NB_B6</text>
<text x="41.9" y="107.7">NB_B8</text>
<text x="25.5" y="126.7">NB_A0</text>
<text x="25.4" y="140.7">NB_B0</text>
<text x="132.2" y="163.6">NB_A8</text>
<text x="132.1" y="168.6">NB_B7</text>
<text x="132.1" y="173.7">NB_B8</text>
</g>
</svg>
